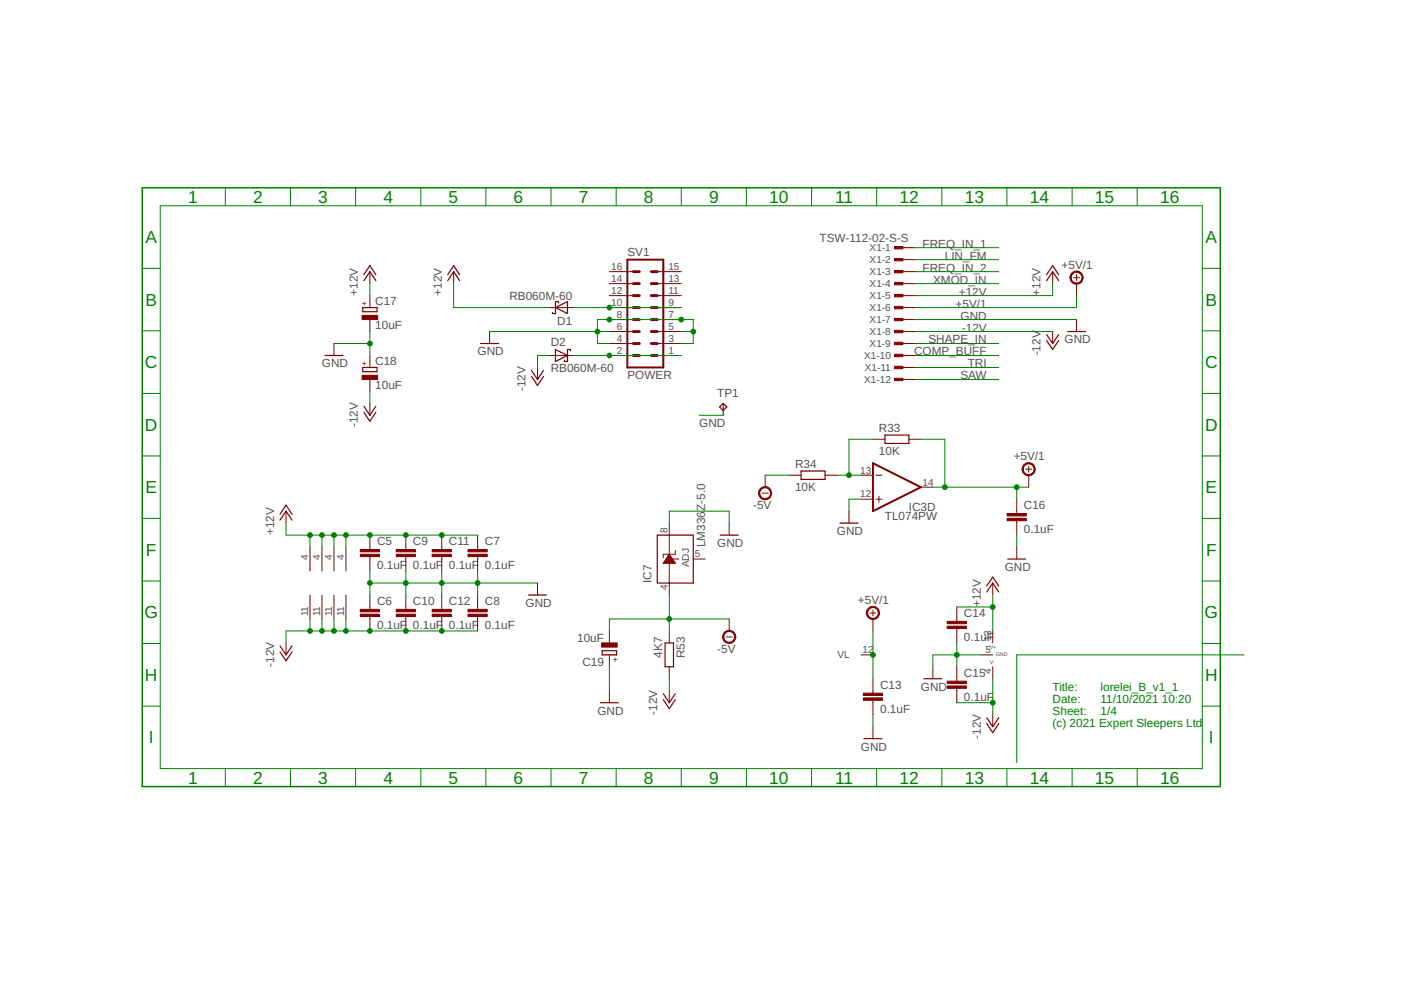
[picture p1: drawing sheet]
<svg xmlns="http://www.w3.org/2000/svg" width="297mm" height="210mm" viewBox="0 0 297 210" stroke-linecap="round" stroke-linejoin="round" font-family="sans-serif">
<path d="M133 55.1h7.6v22.8h-7.6zM185.1 98.2l10.1 5.1-10.1 5.1z" fill="none" stroke="#800000" stroke-width=".42"/>
<g fill="none" stroke="#800000" stroke-width=".21">
<path d="M78.4 57.6v2.5M96.2 57.6v2.5M129.2 57.6h5.1M139.4 57.6h5M191.4 57.6h2.6M191.4 52.5h2.6M191.4 55.1h2.6M223.2 57.6v2.5M227.6 58.9h1.3M228.2 58.2v1.3M70.8 72.8v2.6M78.4 62.7v2.5"/>
<path d="M78.4 67.8v2.5M78.4 75.4v2.5M103.8 70.3v2.5M114 77.9v2.6M116.5 75.4h5.1M116.5 65.2h5.1M129.2 62.7h5.1M129.2 75.4h5.1M129.2 72.8h5.1M129.2 70.3h5.1M129.2 67.8h5.1M129.2 65.2h5.1"/>
<path d="M129.2 60.1h5.1M139.4 62.7h5M139.4 75.4h5M139.4 72.8h5M139.4 70.3h5M139.4 67.8h5M139.4 65.2h5M139.4 60.1h5M191.4 62.7h2.6M191.4 75.4h2.6M191.4 72.8h2.6M191.4 70.3h2.6"/>
<path d="M191.4 67.8h2.6M191.4 65.2h2.6M191.4 60.1h2.6M191.4 77.9h2.6M223.2 70.3v2.5M228.2 60.1v2.6M228.2 67.8v2.5M78.4 80.5v2.5M78.4 85.5v2.6M153.3 85.5v2.6M185.1 93.1h2.5M191.4 80.5h2.6"/>
<path d="M192.7 93.1h2.5M217.5 99.5h1.2M218.1 98.8v1.3M60.6 108.4v2.5M65.7 116v5.1M68.3 116v5.1M70.8 116v5.1M73.3 116v5.1M78.4 113.5v3M78.4 118v3.1M86 113.5v3M86 118v3.1"/>
<path d="M93.7 113.5v3M93.7 118v3.1M101.3 113.5v3M101.3 118v3.1M140.7 119.4h2.5M140.7 119.3h2.4M140.8 119.1h2.2M140.9 119h2M141 118.9h1.8M141.1 118.8h1.6M141.1 118.7h1.6M141.2 118.5h2.7"/>
<path d="M141.3 118.4h1.2M141.4 118.3h1M141.5 118.2h.8M141.5 118h.8M141.6 117.9h.6M141.7 117.8h.4M141.8 117.7h.2M141.9 117.6h.1M141.9 110.9v15.3M141.9 117.5l1.3 1.9h-2.6zM143.2 116.8v.7h-2.6v.8M147 118.5h2.5"/>
<path d="M154.6 110.9v2.6M161.6 104.6h1.3M162.2 100.8v2.5M167.3 100.8h2.5M174.9 100.8h2.6M180 108.4v2.5M182.5 105.8h2.6M182.5 100.8h2.6M185.7 105.8h1.3M185.7 100.8h1.3M186.4 105.2v1.3M195.2 103.3h2.6"/>
<path d="M215.6 105.8v3.1M215.6 110.4v3.1M215.6 116v2.5M218.1 100.8v2.5M60.6 136.3v2.6M65.7 126.2v5M68.3 126.2v5M70.8 126.2v5M73.3 126.2v5M78.4 126.2v3M78.4 130.7v3.1M86 126.2v3"/>
<path d="M86 130.7v3.1M93.7 126.2v3M93.7 130.7v3.1M101.3 126.2v3M101.3 130.7v3.1M114 123.6v2.6M129.2 133.8v2.5M129.2 138.9v2.5M141.9 133.8v2.5M154 135h1.2M154.6 131.2v2.6M182.5 138.9h2.6"/>
<path d="M184.4 130h1.3M185.1 129.3v1.3M185.1 131.2v2.6M202.9 128.7v3M202.9 133.3v3M207.9 138.9h2.6M210.5 123.6v2.6M210.5 133.8v2.5M129.2 146.5v2.5M141.9 141.4v2.5M141.9 146.5v2.5M185.1 143.9v3.1"/>
<path d="M185.1 148.5v3M185.1 154.1v2.5M197.8 141.4v2.5M202.9 141.4v3M202.9 145.9v3.1M210.5 141.4v2.5M210.5 151.5v2.6"/>
</g>
<g fill="none" stroke="#800000" stroke-width=".61">
<path d="M134.3 57.6h1.3M138.1 57.6h1.3M134.3 65.2h1.3M134.3 67.8h1.3M134.3 70.3h1.3M134.3 72.8h1.3M134.3 75.4h1.3M134.3 62.7h1.3M134.3 60.1h1.3M138.1 65.2h1.3M138.1 67.8h1.3M138.1 70.3h1.3"/>
<path d="M138.1 72.8h1.3M138.1 75.4h1.3M138.1 62.7h1.3M138.1 60.1h1.3"/>
</g>
<g fill="none" stroke="#800000" stroke-width=".25">
<path d="M77.2 59.5l1.2-1.9 1.3 1.9M77.2 58.2l1.2-1.9 1.3 1.9M94.9 59.5l1.3-1.9 1.3 1.9M94.9 58.2l1.3-1.9 1.3 1.9M221.9 59.5l1.3-1.9 1.3 1.9M221.9 58.2l1.3-1.9 1.3 1.9M68.9 75.4h3.8M76.9 65.2h3v.9h-3zM76.9 77.9h3v.9h-3zM101.9 72.8h3.8M112.7 78.5l1.3 2 1.2-2M112.7 79.8l1.3 1.9 1.2-1.9"/>
<path d="M117.8 65.2l2.5-1.3v2.6zM117.8 74.1l2.5 1.3-2.5 1.2zM118.4 64.2v-.3h-.6v2.6h-.7v-.3M120.9 74.4v-.3h-.6v2.5h-.6v-.2M221.9 70.9l1.3 1.9 1.3-1.9M221.9 72.2l1.3 1.9 1.3-1.9M226.4 70.3h3.7M77.2 86.1l1.2 2 1.3-2M77.2 87.4l1.2 1.9 1.3-1.9M152.6 86.3l.7-.8 .8 .8-.8 .7zM169.8 99.9h5.1v1.7h-5.1zM187.6 92.2h5.1v1.8h-5.1z"/>
<path d="M59.4 110.3l1.2-1.9 1.3 1.9M59.4 109l1.2-1.9 1.3 1.9M139.4 113.5h7.6v10.1h-7.6zM152.7 113.5h3.8M178.1 110.9h3.8M213.7 118.5h3.8M59.4 136.9l1.2 2 1.3-2M59.4 138.2l1.2 1.9 1.3-1.9M112.1 126.2h3.8M127.7 138h3v.9h-3zM141 136.3h1.8v5.1h-1.8zM209.2 125.5l1.3-1.9 1.3 1.9"/>
<path d="M209.2 124.2l1.3-1.9 1.3 1.9M127.3 149h3.8M140.6 147.1l1.3 1.9 1.3-1.9M140.6 148.4l1.3 1.9 1.3-1.9M183.2 156.6h3.8M195.9 143.9h3.8M209.2 152.2l1.3 1.9 1.3-1.9M209.2 153.4l1.3 1.9 1.3-1.9"/>
</g>
<g fill="#800000" stroke="#800000" stroke-width=".21">
<path d="M76.8 66.9h3.3v.9h-3.3z"/>
<path d="M76.8 79.6h3.3v.9h-3.3z"/>
<path d="M76.4 117.5h4.1v.5h-4.1z"/>
<path d="M76.4 116.5h4.1v.5h-4.1z"/>
<path d="M76.4 130.2h4.1v.5h-4.1z"/>
<path d="M76.4 129.2h4.1v.5h-4.1z"/>
<path d="M189.7 52.3h1.7v.5h-1.7z"/>
<path d="M189.7 54.8h1.7v.5h-1.7z"/>
<path d="M189.7 57.3h1.7v.5h-1.7z"/>
<path d="M189.7 59.9h1.7v.5h-1.7z"/>
<path d="M189.7 62.4h1.7v.5h-1.7z"/>
<path d="M189.7 65h1.7v.5h-1.7z"/>
<path d="M189.7 67.5h1.7v.5h-1.7z"/>
<path d="M189.7 70h1.7v.5h-1.7z"/>
<path d="M189.7 72.6h1.7v.5h-1.7z"/>
<path d="M189.7 75.1h1.7v.5h-1.7z"/>
<path d="M189.7 77.7h1.7v.5h-1.7z"/>
<path d="M189.7 80.2h1.7v.5h-1.7z"/>
<path d="M84 117.5h4.1v.5h-4.1z"/>
<path d="M84 116.5h4.1v.5h-4.1z"/>
<path d="M91.6 117.5h4.1v.5h-4.1z"/>
<path d="M91.6 116.5h4.1v.5h-4.1z"/>
<path d="M84 130.2h4.1v.5h-4.1z"/>
<path d="M84 129.2h4.1v.5h-4.1z"/>
<path d="M91.6 130.2h4.1v.5h-4.1z"/>
<path d="M91.6 129.2h4.1v.5h-4.1z"/>
<path d="M183 148h4.1v.5h-4.1z"/>
<path d="M183 147h4.1v.5h-4.1z"/>
<path d="M200.8 132.8h4.1v.5h-4.1z"/>
<path d="M200.8 131.7h4.1v.5h-4.1z"/>
<path d="M200.8 145.4h4.1v.5h-4.1z"/>
<path d="M200.8 144.4h4.1v.5h-4.1z"/>
<path d="M127.6 136.3h3.3v.9h-3.3z"/>
<path d="M213.5 109.9h4.1v.5h-4.1z"/>
<path d="M213.5 108.9h4.1v.5h-4.1z"/>
<path d="M99.2 117.5h4.1v.5h-4.1z"/>
<path d="M99.2 116.5h4.1v.5h-4.1z"/>
<path d="M99.2 130.2h4.1v.5h-4.1z"/>
<path d="M99.2 129.2h4.1v.5h-4.1z"/>
</g>
<g fill="#800000" stroke="#800000" stroke-width=".21">
<path d="M227.2 57.9a1.4 1.4 0 0 1 2.2 .2 1.4 1.4 0 0 1-.7 2.1 1.4 1.4 0 0 1-1.8-1.3h.2a1.14 1.14 0 0 1 1.7-1 1.14 1.14 0 0 1 .1 1.9 1.14 1.14 0 0 1-1.8-.7v-.2h-.2z" fill-rule="evenodd"/>
<path d="M184.1 129a1.39 1.39 0 0 1 2.2 .3 1.39 1.39 0 0 1-.9 2 1.39 1.39 0 0 1-1.7-1.3h.2a1.14 1.14 0 0 1 1.6-1.1 1.14 1.14 0 0 1 .3 1.9 1.14 1.14 0 0 1-1.8-.6l-.1-.2h-.2z" fill-rule="evenodd"/>
<path d="M153.6 134.1a1.4 1.4 0 0 1 2.2 .2 1.4 1.4 0 0 1-.8 2.1 1.4 1.4 0 0 1-1.8-1.4h.3a1.15 1.15 0 0 1 1.6-1 1.15 1.15 0 0 1 .3 1.9 1.15 1.15 0 0 1-1.9-.6v-.3h-.3z" fill-rule="evenodd"/>
<path d="M161.2 103.6a1.39 1.39 0 0 1 2.2 .3 1.39 1.39 0 0 1-.8 2 1.39 1.39 0 0 1-1.8-1.3h.3a1.15 1.15 0 0 1 1.6-1.1 1.15 1.15 0 0 1 .3 1.9 1.15 1.15 0 0 1-1.9-.5v-.3h-.3z" fill-rule="evenodd"/>
<path d="M217.1 98.5a1.4 1.4 0 0 1 2.2 .2 1.4 1.4 0 0 1-.8 2.1 1.4 1.4 0 0 1-1.8-1.3h.3a1.14 1.14 0 0 1 1.6-1 1.14 1.14 0 0 1 .2 2 1.14 1.14 0 0 1-1.8-.7v-.3h-.3z" fill-rule="evenodd"/>
</g>
<path d="M30.2 39.8h228.5v127h-228.5z" fill="none" stroke="#008000" stroke-width=".32"/>
<g fill="none" stroke="#008000" stroke-width=".21">
<path d="M47.8 39.8v3.8M61.6 39.8v3.8M75.4 39.8v3.8M89.2 39.8v3.8M103 39.8v3.8M116.8 39.8v3.8M130.6 39.8v3.8M144.4 39.8v3.8M158.3 39.8v3.8M172.1 39.8v3.8M185.9 39.8v3.8M199.7 39.8v3.8"/>
<path d="M213.5 39.8v3.8M227.3 39.8v3.8M241.1 39.8v3.8M30.2 56.9h3.8M34 43.6h220.9v119.4h-220.9zM194 52.5h17.8M194 57.6h17.8M194 55.1h17.8M254.9 56.9h3.8M30.2 70.1h3.8M70.8 72.8h7.6M78.4 60.1v2.6"/>
<path d="M78.4 70.3v5.1M96.2 60.1v5.1h20.3M103.8 70.3h25.4M116.5 75.4h-2.5v2.5M121.6 75.4h22.8M121.6 65.2h22.8M129.2 72.8h-2.5v-5h20.3v5h-2.6M144.4 70.3h2.6M194 70.3h29.2M194 67.8h34.2M194 72.8h17.8M194 75.4h17.8"/>
<path d="M194 77.9h17.8M194 60.1h17.8M223.2 60.1v2.6h-29.2M228.2 62.7v2.5h-34.2M254.9 70.1h3.8M30.2 83.4h3.8M30.2 96.7h3.8M78.4 83v2.5M148.3 88.1h5M185.1 93.1h-5.1v7.7M194 80.5h17.8M195.2 93.1h5.1v10.2"/>
<path d="M254.9 83.4h3.8M254.9 96.7h3.8M30.2 109.9h3.8M60.6 110.9v2.6h40.7M65.7 113.5v2.5M68.3 113.5v2.5M70.8 113.5v2.5M73.3 113.5v2.5M141.9 110.9v-2.5h12.7v2.5M162.2 100.8h5.1M177.5 100.8h5M182.5 105.8h-2.5v2.6"/>
<path d="M197.8 103.3h20.3M215.6 103.3v2.5M215.6 113.5v2.5M254.9 109.9h3.8M30.2 123.2h3.8M30.2 136.4h3.8M65.7 131.2v2.6M68.3 131.2v2.6M70.8 131.2v2.6M73.3 131.2v2.6M78.4 121.1v5.1M78.4 123.6h35.6"/>
<path d="M86 121.1v5.1M93.7 121.1v5.1M101.3 121.1v5.1M101.3 133.8h-40.7v2.5M141.9 126.2v7.6M154.6 131.2h-25.4v2.6M185.1 133.8v10.1M202.9 136.3v5.1M202.9 128.7h7.6M207.9 138.9h-10.1v2.5M210.5 126.2v7.6M254.9 123.2h3.8"/>
<path d="M254.9 136.4h3.8M263.8 138.9h-48.2v22.8M30.2 149.7h3.8M129.2 141.4v5.1M141.9 143.9v2.6M185.1 151.5v2.6M202.9 149h7.6M210.5 143.9v7.6M254.9 149.7h3.8M47.8 163v3.8M61.6 163v3.8M75.4 163v3.8"/>
<path d="M89.2 163v3.8M103 163v3.8M116.8 163v3.8M130.6 163v3.8M144.4 163v3.8M158.3 163v3.8M172.1 163v3.8M185.9 163v3.8M199.7 163v3.8M213.5 163v3.8M227.3 163v3.8M241.1 163v3.8"/>
</g>
<g fill="#008000" stroke="#008000" stroke-width=".21">
<circle cx="144.4" cy="67.8" r=".51"/>
<circle cx="129.2" cy="67.8" r=".51"/>
<circle cx="126.7" cy="70.3" r=".51"/>
<circle cx="147" cy="70.3" r=".51"/>
<circle cx="78.4" cy="72.8" r=".51"/>
<circle cx="78.4" cy="123.6" r=".51"/>
<circle cx="86" cy="123.6" r=".51"/>
<circle cx="93.7" cy="123.6" r=".51"/>
<circle cx="101.3" cy="123.6" r=".51"/>
<circle cx="202.9" cy="138.9" r=".51"/>
<circle cx="65.7" cy="133.8" r=".51"/>
<circle cx="68.3" cy="133.8" r=".51"/>
<circle cx="70.8" cy="133.8" r=".51"/>
<circle cx="78.4" cy="133.8" r=".51"/>
<circle cx="86" cy="133.8" r=".51"/>
<circle cx="73.3" cy="133.8" r=".51"/>
<circle cx="93.7" cy="133.8" r=".51"/>
<circle cx="210.5" cy="149" r=".51"/>
<circle cx="65.7" cy="113.5" r=".51"/>
<circle cx="68.3" cy="113.5" r=".51"/>
<circle cx="70.8" cy="113.5" r=".51"/>
<circle cx="78.4" cy="113.5" r=".51"/>
<circle cx="86" cy="113.5" r=".51"/>
<circle cx="73.3" cy="113.5" r=".51"/>
<circle cx="93.7" cy="113.5" r=".51"/>
<circle cx="210.5" cy="128.7" r=".51"/>
<circle cx="129.2" cy="65.2" r=".51"/>
<circle cx="129.2" cy="75.4" r=".51"/>
<circle cx="185.1" cy="138.9" r=".51"/>
<circle cx="200.3" cy="103.3" r=".51"/>
<circle cx="215.6" cy="103.3" r=".51"/>
<circle cx="141.9" cy="131.2" r=".51"/>
<circle cx="180" cy="100.8" r=".51"/>
</g>
<g font-size="3.7" fill="#008000">
<text x="39.9" y="43">1</text>
<text x="53.7" y="43">2</text>
<text x="67.5" y="43">3</text>
<text x="81.3" y="43">4</text>
<text x="95.1" y="43">5</text>
<text x="108.9" y="43">6</text>
<text x="122.7" y="43">7</text>
<text x="136.5" y="43">8</text>
<text x="150.3" y="43">9</text>
<text x="163.1" y="43">10</text>
<text x="177.1" y="43">11</text>
<text x="190.7" y="43">12</text>
<text x="204.5" y="43">13</text>
<text x="218.3" y="43">14</text>
<text x="232.1" y="43">15</text>
<text x="246" y="43">16</text>
<text x="30.8" y="51.6">A</text>
<text x="255.6" y="51.6">A</text>
<text x="30.8" y="64.8">B</text>
<text x="255.6" y="64.8">B</text>
<text x="30.7" y="78.1">C</text>
<text x="255.5" y="78.1">C</text>
<text x="30.7" y="91.3">D</text>
<text x="255.5" y="91.3">D</text>
<text x="30.8" y="104.6">E</text>
<text x="255.6" y="104.6">E</text>
<text x="30.9" y="117.8">F</text>
<text x="255.7" y="117.8">F</text>
<text x="30.6" y="131.1">G</text>
<text x="255.4" y="131.1">G</text>
<text x="30.7" y="144.4">H</text>
<text x="255.5" y="144.4">H</text>
<text x="31.6" y="157.6">I</text>
<text x="256.3" y="157.6">I</text>
<text x="39.9" y="166.2">1</text>
<text x="53.7" y="166.2">2</text>
<text x="67.5" y="166.2">3</text>
<text x="81.3" y="166.2">4</text>
<text x="95.1" y="166.2">5</text>
<text x="108.9" y="166.2">6</text>
<text x="122.7" y="166.2">7</text>
<text x="136.5" y="166.2">8</text>
<text x="150.3" y="166.2">9</text>
<text x="163.1" y="166.2">10</text>
<text x="177.1" y="166.2">11</text>
<text x="190.7" y="166.2">12</text>
<text x="204.5" y="166.2">13</text>
<text x="218.3" y="166.2">14</text>
<text x="232.1" y="166.2">15</text>
<text x="246" y="166.2">16</text>
</g>
<g font-size="2.5" fill="#505050">
<text x="173.8" y="51.2">TSW-112-02-S-S</text>
<text x="195.6" y="52.5">FREQ_IN_1</text>
<text x="133" y="54.3">SV1</text>
<text x="195.6" y="57.6">FREQ_IN_2</text>
<text x="200.3" y="55.1">LIN_FM</text>
<text x="225.1" y="57">+5V/1</text>
<text x="75.9" y="62.7" transform="rotate(-90 75.9 62.7)">+12V</text>
<text x="79.6" y="64.7">C17</text>
<text x="93.7" y="62.7" transform="rotate(-90 93.7 62.7)">+12V</text>
<text x="108" y="63.6">RB060M-60</text>
<text x="197.8" y="60.1">XMOD_IN</text>
<text x="202.6" y="65.2">+5V/1</text>
<text x="203.3" y="62.7">+12V</text>
<text x="220.6" y="62.7" transform="rotate(-90 220.6 62.7)">+12V</text>
<text x="79.6" y="69.8">10uF</text>
<text x="118.1" y="68.9">D1</text>
<text x="203.7" y="67.8">GND</text>
<text x="203.9" y="70.3">-12V</text>
<text x="68.3" y="77.9">GND</text>
<text x="79.6" y="77.4">C18</text>
<text x="101.3" y="75.4">GND</text>
<text x="116.8" y="73.5">D2</text>
<text x="193.8" y="75.4">COMP_BUFF</text>
<text x="196.8" y="72.8">SHAPE_IN</text>
<text x="205.2" y="77.9">TRI</text>
<text x="220.6" y="75.4" transform="rotate(-90 220.6 75.4)">-12V</text>
<text x="225.7" y="72.8">GND</text>
<text x="79.6" y="82.5">10uF</text>
<text x="111.4" y="83" transform="rotate(-90 111.4 83)">-12V</text>
<text x="116.8" y="78.8">RB060M-60</text>
<text x="133" y="80.4">POWER</text>
<text x="203.6" y="80.4">SAW</text>
<text x="152.1" y="84.3">TP1</text>
<text x="75.9" y="90.6" transform="rotate(-90 75.9 90.6)">-12V</text>
<text x="148.3" y="90.6">GND</text>
<text x="186.3" y="91.6">R33</text>
<text x="168.6" y="99.3">R34</text>
<text x="186.3" y="96.4">10K</text>
<text x="214.9" y="97.6">+5V/1</text>
<text x="159.7" y="108">-5V</text>
<text x="168.6" y="104.1">10K</text>
<text x="217.1" y="108">C16</text>
<text x="58.1" y="113.5" transform="rotate(-90 58.1 113.5)">+12V</text>
<text x="149.5" y="108.4" transform="rotate(-90 149.5 108.4)">Z-5.0</text>
<text x="177.5" y="113.5">GND</text>
<text x="187.6" y="110.2">TL074PW</text>
<text x="192.7" y="108.2">IC3D</text>
<text x="217.1" y="113.1">0.1uF</text>
<text x="79.9" y="115.6">C5</text>
<text x="87.6" y="115.6">C9</text>
<text x="95.2" y="115.6">C11</text>
<text x="102.8" y="115.6">C7</text>
<text x="149.5" y="116" transform="rotate(-90 149.5 116)">LM336</text>
<text x="152.1" y="116">GND</text>
<text x="79.9" y="120.7">0.1uF</text>
<text x="87.6" y="120.7">0.1uF</text>
<text x="95.2" y="120.7">0.1uF</text>
<text x="102.8" y="120.7">0.1uF</text>
<text x="138.1" y="123.6" transform="rotate(-90 138.1 123.6)">IC7</text>
<text x="213" y="121.1">GND</text>
<text x="79.9" y="128.3">C6</text>
<text x="87.6" y="128.3">C10</text>
<text x="95.2" y="128.3">C12</text>
<text x="102.8" y="128.3">C8</text>
<text x="111.4" y="128.7">GND</text>
<text x="181.9" y="128.1">+5V/1</text>
<text x="204.4" y="130.8">C14</text>
<text x="207.9" y="128.7" transform="rotate(-90 207.9 128.7)">+12V</text>
<text x="79.9" y="133.4">0.1uF</text>
<text x="87.6" y="133.4">0.1uF</text>
<text x="95.2" y="133.4">0.1uF</text>
<text x="102.8" y="133.4">0.1uF</text>
<text x="122.4" y="136">10uF</text>
<text x="204.4" y="135.9">0.1uF</text>
<text x="58.1" y="141.4" transform="rotate(-90 58.1 141.4)">-12V</text>
<text x="123.5" y="141.1">C19</text>
<text x="140.4" y="139.5" transform="rotate(-90 140.4 139.5)">4K7</text>
<text x="145.2" y="139.6" transform="rotate(-90 145.2 139.6)">R53</text>
<text x="152.1" y="138.5">-5V</text>
<text x="204.4" y="143.5">C15</text>
<text x="186.6" y="146.1">C13</text>
<text x="195.2" y="146.5">GND</text>
<text x="204.4" y="148.6">0.1uF</text>
<text x="126.7" y="151.5">GND</text>
<text x="139.4" y="151.5" transform="rotate(-90 139.4 151.5)">-12V</text>
<text x="186.6" y="151.2">0.1uF</text>
<text x="182.5" y="159.2">GND</text>
<text x="207.9" y="156.6" transform="rotate(-90 207.9 156.6)">-12V</text>
</g>
<g font-size="2.5" fill="#008000">
<text x="223.2" y="146.5">Title:</text>
<text x="223.2" y="149">Date:</text>
<text x="233.3" y="146.5">lorelei_B_v1_1</text>
<text x="233.3" y="149">11/10/2021</text>
<text x="246.3" y="149">10:20</text>
<text x="223.2" y="151.5">Sheet:</text>
<text x="223.2" y="154.1">(c) 2021 Expert Sleepers Ltd</text>
<text x="233.3" y="151.5">1/4</text>
</g>
<g font-size="2.1" fill="#505050">
<text x="184.4" y="53.3">X1-1</text>
<text x="129.6" y="59.8">14</text>
<text x="129.6" y="57.2">16</text>
<text x="141.7" y="59.8">13</text>
<text x="141.7" y="57.2">15</text>
<text x="184.4" y="55.8">X1-2</text>
<text x="184.4" y="58.4">X1-3</text>
<text x="129.6" y="64.9">10</text>
<text x="129.6" y="62.3">12</text>
<text x="141.7" y="64.9">9</text>
<text x="141.7" y="62.3">11</text>
<text x="184.4" y="60.9">X1-4</text>
<text x="184.4" y="63.4">X1-5</text>
<text x="184.4" y="66">X1-6</text>
<text x="130.8" y="69.9">6</text>
<text x="130.8" y="67.4">8</text>
<text x="141.7" y="69.9">5</text>
<text x="141.7" y="67.4">7</text>
<text x="184.4" y="68.5">X1-7</text>
<text x="184.4" y="71.1">X1-8</text>
<text x="130.8" y="75">2</text>
<text x="130.8" y="72.5">4</text>
<text x="141.7" y="75">1</text>
<text x="141.7" y="72.5">3</text>
<text x="183.2" y="76.1">X1-10</text>
<text x="184.4" y="73.6">X1-9</text>
<text x="183.2" y="81.2">X1-12</text>
<text x="183.3" y="78.7">X1-11</text>
<text x="182.4" y="100.4">13</text>
<text x="182.4" y="105.5">12</text>
<text x="195.6" y="102.9">14</text>
<text x="141.5" y="113.1" transform="rotate(-90 141.5 113.1)">8</text>
<text x="65.4" y="118.7" transform="rotate(-90 65.4 118.7)">4</text>
<text x="67.9" y="118.7" transform="rotate(-90 67.9 118.7)">4</text>
<text x="70.4" y="118.7" transform="rotate(-90 70.4 118.7)">4</text>
<text x="73" y="118.7" transform="rotate(-90 73 118.7)">4</text>
<text x="147.3" y="118.2">5</text>
<text x="141.5" y="125.1" transform="rotate(-90 141.5 125.1)">4</text>
<text x="146.1" y="120.3" transform="rotate(-90 146.1 120.3)">ADJ</text>
<text x="65.4" y="130.7" transform="rotate(-90 65.4 130.7)">11</text>
<text x="67.9" y="130.7" transform="rotate(-90 67.9 130.7)">11</text>
<text x="70.4" y="130.7" transform="rotate(-90 70.4 130.7)">11</text>
<text x="73" y="130.7" transform="rotate(-90 73 130.7)">11</text>
<text x="210.1" y="135.9" transform="rotate(-90 210.1 135.9)">13</text>
<text x="177.6" y="139.6">VL</text>
<text x="182.9" y="138.5">12</text>
<text x="208.9" y="138.5">5</text>
<text x="210.1" y="142.9" transform="rotate(-90 210.1 142.9)">4</text>
</g>
<g font-size="1.8" fill="#800000">
<text x="77.8" y="64.8" transform="rotate(-90 77.8 64.8)">+</text>
<text x="77.8" y="77.5" transform="rotate(-90 77.8 77.5)">+</text>
<text x="131.1" y="140.3" transform="rotate(-90 131.1 140.3)">+</text>
</g>
<g font-size="1.1" fill="#505050">
<text x="209.8" y="137.6">V+</text>
<text x="209.8" y="140.9">V-</text>
<text x="211.1" y="139.1">GND</text>
</g>
</svg>
